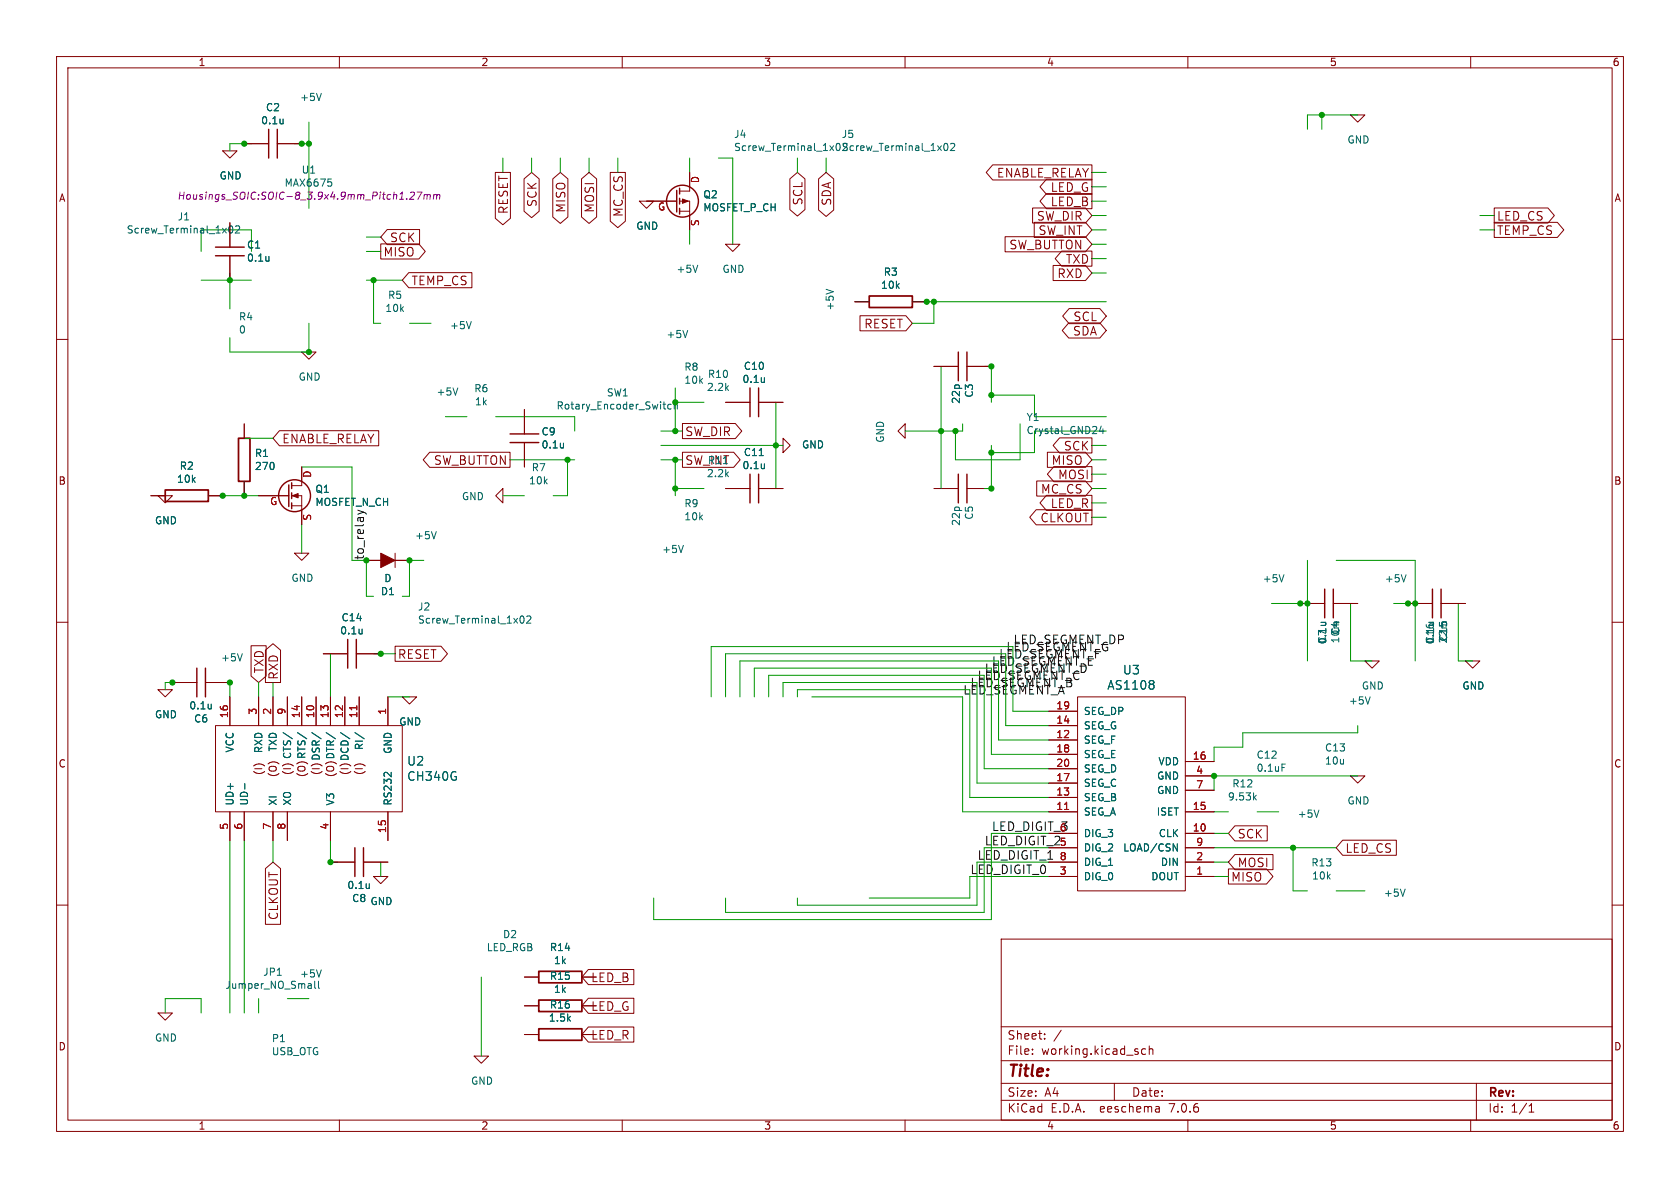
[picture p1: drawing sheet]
<svg xmlns="http://www.w3.org/2000/svg" width="297mm" height="210mm" viewBox="0 0 297 210" stroke-linecap="round" stroke-linejoin="round" font-family="sans-serif">
<g fill="none" stroke="#840000" stroke-width=".18">
<path d="M10 10h277v190h-277zM12 12h273v186h-273zM60 10v2M110 10v2M160 10v2M210 10v2M260 10v2M39.4 26.7h2.5l-1.3 1.2zM40.6 39.4v4.3M43.2 25.4h4.3M49 25.4h4.3M87.6 30.5h2.6v8.1l-1.3 1.1-1.3-1.1z"/>
<path d="M92.6 31.6l1.4-1.1 1.3 1.1v5.7l-1.3 1.2-1.4-1.2zM97.7 31.6l1.4-1.1 1.3 1.1v6.8l-1.3 1.1-1.4-1.1zM102.8 31.6l1.3-1.1 1.4 1.1v6.8l-1.4 1.1-1.3-1.1zM107.9 30.5h2.7v8.6l-1.4 1.1-1.3-1.1zM113 35.6h2.6l-1.3 1.2zM114.3 35.6h5.3M120.1 37.3h1.8M120.1 35.6h1.8v5M121.9 30.5v3.3h-1.8M139.6 31.6l1.4-1.1 1.3 1.1v5.5l-1.3 1.1-1.4-1.1zM144.7 31.6l1.3-1.1 1.4 1.1v5.5l-1.4 1.2-1.3-1.2zM175.5 29.1h17.5v2.7h-17.5l-1.2-1.3z"/>
<path d="M182.5 36.8h9.4l1.1 1.3-1.1 1.3h-9.4zM182.8 39.3h9.1l1.1 1.3-1.1 1.4h-9.1zM185 34.2h8v2.7h-8l-1.1-1.3zM185 31.7h8v2.7h-8l-1.1-1.4zM238.8 20.3h2.5l-1.3 1.3zM264.2 39.3h11.1l1.2 1.3-1.2 1.4h-11.1zM264.2 36.8h9.5l1.1 1.3-1.1 1.3h-9.5zM10 60h2M40.6 45.2v4.3M67.3 43.1h6.7l1.2 1.4-1.2 1.3h-6.7zM68.5 40.6h5.7v2.6h-5.7l-1.2-1.3zM72.3 48.2h11.1v2.7h-11.1l-1.2-1.4z"/>
<path d="M128.3 43.2h2.5l-1.3 1.3zM151.1 53.3h2.6M152 55.8h8.1l1.2 1.4-1.2 1.3h-8.1zM161.3 53.3h2.5M177.7 41.8h14.2l1.1 1.4-1.1 1.3h-14.2zM186.2 46.9h5.7l1.1 1.4-1.1 1.3h-5.7zM187.7 44.4h5.3v2.7h-5.3l-1.2-1.4zM188.9 57.1h5.5l1.2 1.3-1.2 1.4h-5.5l-1.1-1.4zM189 54.5h5.4l1.2 1.4-1.2 1.3h-5.4l-1.1-1.3zM285 60h2M43.2 74.9v2.6M49.4 76.1h17.6v2.7h-17.6l-1.1-1.3z"/>
<path d="M53.3 62.2h2.6l-1.3 1.3zM76 79.9h14.2v2.7h-14.2l-1.2-1.3zM92.7 72.4v4.3M92.7 78.2v4.4M120.6 74.9h9.4l1.1 1.3-1.1 1.3h-9.4zM120.6 79.9h9.1l1.2 1.4-1.2 1.3h-9.1zM128.3 71.1h4.3M134.1 71.1h4.3M138.4 77.5l1.3 1.2-1.3 1.3zM158.7 76.2l1.3-1.3v2.6zM165.1 64.8h4.3M170.9 64.8h4.4"/>
<path d="M185.2 79.9h6.7l1.1 1.4-1.1 1.3h-6.7zM187.3 77.4h5.7v2.7h-5.7l-1.1-1.4zM26.7 87.6h2.5M27.9 87.6h2.6l-1.3 1.3zM36.8 87.6h2.6M43.2 85.1v2.5M45.7 87.6h5.4M51.6 87.6h1.7v5.1M51.6 89.4h1.7M52.1 97.8h2.5l-1.3 1.3zM53.3 82.6v3.3h-1.7M64.8 99.1h2.5"/>
<path d="M69.8 97.8v2.5M69.8 99.1h2.6M87.6 87.6l1.3-1.2v2.5zM128.3 86.4h4.3M134.1 86.4h4.3M165.1 86.4h4.3M170.9 86.4h4.4M183.2 90.1h9.8v2.7h-9.8l-1.2-1.4zM183.3 85h8.6l1.1 1.4-1.1 1.3h-8.6zM185 87.6h8v2.6h-8l-1.1-1.3zM186.3 82.5h6.7v2.7h-6.7l-1.1-1.4zM10 110h2"/>
<path d="M44.4 114.2h2.7v5.3l-1.4 1.2-1.3-1.2zM46.9 114.9l1.4-1.1 1.3 1.1v5.8h-2.7zM57.1 115.6h4.4M63 115.6h4.3M69.8 114.2h8.2l1.1 1.4-1.1 1.3h-8.2zM229.9 106.7h4.3M235.7 106.7h4.3M241.3 116.8h2.5l-1.2 1.3zM248.9 106.7h4.3M254.8 106.7h4.3M259.1 116.8h2.5l-1.3 1.3zM285 110h2"/>
<path d="M27.9 121.9h2.6l-1.3 1.3zM30.5 120.7h4.3M36.3 120.7h4.3M38.1 128.3h33v15.2h-33zM40.6 123.2v5.1M45.7 123.2v5.1M48.3 123.2v5.1M50.8 123.2v5.1M53.3 123.2v5.1M55.9 123.2v5.1M58.4 123.2v5.1M61 123.2v5.1"/>
<path d="M63.5 123.2v5.1M68.6 123.2v5.1M71.1 123.2h2.6l-1.3 1.3zM185.4 130.8h5.1M185.4 128.3h5.1M185.4 138.4h5.1M185.4 133.4h5.1M185.4 125.7h5.1M185.4 135.9h5.1M190.5 123.2h19v34.3h-19zM209.5 134.6h5.1M209.5 137.2h5.1"/>
<path d="M209.5 139.7h5.1M238.8 137.2h2.5l-1.3 1.2zM10 160h2M40.6 143.5v5.1M43.2 143.5v5.1M46.9 153.5l1.4-1.1 1.3 1.1v9.9h-2.7zM48.3 143.5v5.1M50.8 143.5v5.1M58.4 152.4h4.3M58.4 143.5v5.1M64.3 152.4h4.3M66 154.9h2.6l-1.3 1.3z"/>
<path d="M68.6 143.5v5.1M185.4 154.9h5.1M185.4 147.3h5.1M185.4 143.5h5.1M185.4 141h5.1M185.4 152.4h5.1M185.4 149.9h5.1M209.5 154.9h5.1M209.5 147.3h5.1M209.5 143.5h5.1M209.5 152.4h5.1M209.5 149.9h5.1"/>
<path d="M217.2 153.6h6.7l1.1 1.3-1.1 1.4h-6.7zM218.3 146h5.7v2.7h-5.7l-1.1-1.4zM218.3 151.1h6.7v2.6h-6.7l-1.1-1.3zM237.4 148.5h9.5v2.7h-9.5l-1.2-1.3zM285 160h2M27.9 179.1h2.6l-1.3 1.2zM92.7 172.7h2.5M92.7 177.8h2.5M102.9 172.7h2.5M102.9 177.8h2.5M104 171.4h8.1v2.7h-8.1l-1.1-1.4zM104 176.5h8.1v2.6h-8.1l-1.1-1.3z"/>
<path d="M177 166h108v32h-108zM60 198v2M83.8 186.7h2.6l-1.3 1.3zM92.7 182.9h2.5M102.9 182.9h2.5M104 181.5h8.1v2.7h-8.1l-1.1-1.3zM110 198v2M160 198v2M177 194.5h108M177 191.5h108M177 187.5h108M177 181.5h108"/>
<path d="M182.5 186.3v.1M182.5 185.5v.1M184.7 183.6v.1M184.7 182.8v.1M187.6 182.1l-1.3 2M197 191.5v3M202.5 185.5l-.4-.1-.3 .3v.4l.2 .2h.5M203.2 185.5l.2-.1 .3 .1 .1 .9M203.2 184.9v1.5M204.9 195.7l.1 .9M205 196.5l-.2 .1M205 196h-.2"/>
<path d="M210 198v2M260 198v2M261 191.5v6.5M270.3 196.6h.9M270.3 195.5l.4-.4v1.5"/>
</g>
<path d="M63.1 124.8v.7M188.2 143.1h.7" fill="none" stroke="#a90000" stroke-width=".18"/>
<g fill="none" stroke="#006464" stroke-width=".18">
<path d="M56.8 16.5l-.4 1.3M50 21v.9M50 21.8h.1M58 31.6h.6M58.4 32.1l.3 .3v.3l-.3 .2M147.8 26.1l.1 .4 .3 .1M148.2 25.3l-.3 .2-.1 .3M166.9 25.8l.1-.3 .2-.2a.68 .68 0 0 1 .4 .7 .68 .68 0 0 1-.4 .6l-.2-.1-.1-.4M168.1 25.5l.4-.2 .3 .4-.8 .9h.8M40.4 40.4l.2-.4 .1-.1a.68 .68 0 0 1 .5 .7 .68 .68 0 0 1-.5 .6l-.1-.1-.2-.4M41.6 40l.5-.1 .3 .4-.8 .9h.8M47.5 45.3v.9"/>
<path d="M47.5 46.1h.1M83.3 56.8l-.4 1.3M121.6 58.4l-.4 1.3M123.4 46.9l-.5 1.3M146 51.1l1.3 .5M80.9 68.6l-.4 1.2M99.6 78.3v.9M99.6 79.1h.1M118.7 71.5h-.4l-.3 .2 .2 .5h.5M119.2 71.6l.2-.1h.3v.8M119.2 71v1.3M135.1 66.8v.8"/>
<path d="M135.1 67.5h.1M194.7 75.3l-.3 .9h.8M195 75.8v.9M77.1 94l-.4 1.2M120.8 96.4l-.4 1.3M134.2 80.5h.8M135.1 82v.8M135.1 82.7v.1M42.8 115.6l-.4 1.2M64 111.2v.9M64 111.9v.1M91.9 109.4l.1-.4 .2-.1a.68 .68 0 0 1 .5 .6 .68 .68 0 0 1-.5 .7l-.2-.2-.1-.3"/>
<path d="M93.1 109l.5-.1 .3 .3-.8 1h.8M227 101.6l-.4 1.3M233.5 110h.9M234.3 110v.1M248.6 101.6l-.4 1.3M252.6 110h.8M253.3 110l.1 .1M37.3 124.5v.8M37.3 125.2v.1M43.3 138.5v1M50 129.5l1.7 1.1M52.6 129.5l1.6 1.1"/>
<path d="M55.1 129.5l1.7 1.1M57.7 129.5l1.6 1.1M60.2 129.5l1.6 1.1M62.7 129.5l1.7 1.1M68 136.6h.4M69.2 136.5v.8M203.9 120.4l.1 .2-.1 .3M203.9 121l.1 .2-.1 .6M226.6 135.1h.6M242.2 123.2l-.4 1.3M65.3 156.2v.9M65.3 156.9l-.1 .1"/>
<path d="M207.4 149.2l.7 1.2v-1.2M221.7 140.9l.4 .5M222.1 140.6l-.5 .5M233.2 143.2l-.5 1.3M248.4 157.2l-.4 1.2M55.6 173.5v1l.2 .2M56.3 173.5v1l.2 .2M56.8 171.4l-.4 1.3"/>
</g>
<g fill="none" stroke="#840000" stroke-width=".25">
<path d="M47.5 22.9v5M49 22.9v5M119.6 33.7v3.8M120.1 33.3v1M120.1 35.1v1M120.1 36.8v1M38.1 45.2h5.1M38.1 43.7h5.1M90.2 78.2h5M90.2 76.7h5M132.6 68.6v5.1M134.1 68.6v5.1"/>
<path d="M169.4 62.2v5.1M170.9 62.2v5.1M51.1 85.7v3.8M51.6 85.3v1.1M51.6 87.1v1M51.6 88.9v1M132.6 83.8v5.1M134.1 83.8v5.1M169.4 83.8v5.1M170.9 83.8v5.1M34.8 118.1v5.1M36.3 118.1v5.1"/>
<path d="M61.5 113v5.1M63 113v5.1M234.2 104.1v5.1M235.7 104.1v5.1M253.2 104.1v5.1M254.8 104.1v5.1M62.7 149.9v5M64.3 149.9v5"/>
<circle cx="120.6" cy="35.6" r="2.82"/>
<circle cx="52.1" cy="87.6" r="2.82"/>
</g>
<path d="M153.7 52.3h7.6v2.1h-7.6zM42.2 77.5h2v7.6h-2zM29.2 86.6h7.6v2h-7.6zM95.2 171.7h7.7v2h-7.7zM95.2 176.8h7.7v2h-7.7zM95.2 181.9h7.7v2h-7.7z" fill="none" stroke="#840000" stroke-width=".3"/>
<g fill="#840000" stroke="#840000" stroke-width=".18">
<path d="M67.3 97.8l2.5 1.3-2.5 1.2z"/>
<path d="M51.7 87.6l1-.4v.8z"/>
<path d="M120.6 35.2l1.1 .4-1.1 .3z"/>
</g>
<path d="M63.2 90.2l1.1 .3M64.3 90.5l-1.1 .4M64.3 90.5l.3 .2 .2 .2" fill="none" stroke="#0f0f0f" stroke-width=".18"/>
<g fill="none" stroke="#009600" stroke-width=".18">
<path d="M44.4 25.4h-3.8v1.3M52.1 25.4h2.5M54.6 21.6v15.2M88.9 27.9v2.6M94 27.9v2.6M99.1 27.9v2.6M104.1 27.9v2.6M109.2 27.9v2.6M121.9 27.9v2.6M127 27.9h2.5v15.3M141 27.9v2.6M146 27.9v2.6"/>
<path d="M193 35.6h2.6M193 33h2.6M193 30.5h2.6M193 38.1h2.6M233.7 20.3v2.6M240 20.3h-8.9v2.6M261.6 38.1h2.6M35.6 44.5v-3.9h8.8v3.9M35.6 49.5h8.8M40.6 48.3v6.3M54.6 57.2v5h-14v-2.5M64.8 49.5h6.3"/>
<path d="M64.8 41.9h2.5M64.8 44.5h2.5M66 49.5v7.7h1.3M72.4 57.2h3.8M121.9 40.6v2.6M151.1 53.3h2.6M161.3 53.3h34.3M165.1 53.3v3.9h-3.8M193 48.3h2.6M193 43.2h2.6M193 40.6h2.6M193 45.7h2.6"/>
<path d="M261.6 40.6h2.6M43.2 77.5h5.1M78.7 73.7h3.8M87.6 73.7h14v2.5M116.8 78.7h21.6M116.8 76.2h3.8M119.4 68.6v7.6M119.4 71.1h5.1M137.2 71.1v15.3M166.4 64.8v21.6M170.2 74.9v1.3h-10.2M174 64.8h1.3v6.3"/>
<path d="M175.3 78.7v7.7h-1.3M175.3 69.9h7.6v3.8h12.7M180.3 74.9v6.4h-11.4v-5.1M193 78.7h2.6M195.6 76.2h-12.7v3.8h-7.6M36.8 87.6h8.9M43.2 85.1v2.5M53.3 92.7v5.1M53.3 82.6h8.9v16.5M64.8 99.1v6.3h1.2M74.9 99.1h-2.5v6.3h-1.3M88.9 87.6h3.8"/>
<path d="M90.2 81.3h11.4M100.3 81.3v6.3h-2.5M116.8 81.3h3.8M119.4 86.4h5.1M119.4 81.3v6.3M193 88.9h2.6M193 91.4h2.6M193 86.4h2.6M193 81.3h2.6M193 83.8h2.6M231.1 99.1v17.7M236.2 99.1h14v17.7"/>
<path d="M58.4 115.6v7.6M66 115.6h3.8M224.8 106.7h6.3M238.8 106.7v10.1h3.8M246.4 106.7h3.8M257.8 106.7v10.1h2.5M31.7 120.7h-2.5v1.2M39.4 120.7h1.2v2.5M45.7 120.7v2.5M48.3 120.7v2.5M68.6 123.2h3.8M125.7 123.2v-8.9h53.4v11.4h6.3"/>
<path d="M128.3 123.2v-7.6h49.5v12.7h7.6M130.8 123.2v-6.4h45.7v14h8.9M133.3 123.2v-5.1h42v15.3h10.1M135.9 123.2v-3.8h38.1v16.5h11.4M138.4 123.2v-2.5h34.3v17.7h12.7M141 123.2v-1.3h30.4v19.1h14M143.5 123.2h26.7v20.3h15.2M240 128.3v1.2h-20.3v2.6h-5.1v2.5M240 137.2h-25.4v2.5M40.6 148.6v30.5M43.2 148.6v30.5M48.3 148.6v3.8"/>
<path d="M58.4 148.6v3.8h1.3M67.3 152.4v2.5M185.4 149.9h-11.4v11.4h-45.7v-2.5M185.4 154.9h-14v3.9h-17.7M185.4 152.4h-12.7v7.6h-31.7v-1.2M185.4 147.3h-10.1v15.3h-59.7v-3.8M214.6 143.5h2.6M214.6 154.9h2.6M214.6 147.3h2.6M214.6 152.4h2.6M214.6 149.9h21.6M222.2 143.5h3.9"/>
<path d="M228.6 149.9v7.6h2.5M236.2 157.5h5.1M29.2 179.1v-2.6h6.4v2.6M45.7 176.5v2.6M50.8 176.5h3.8M85.1 172.7v14"/>
</g>
<path d="M72.6 34.1l.5-.1 .1 .1 .1 .2-.9 .9h.8M73.7 34h.9l-.7 1.2M75 34.5l.4-.1 .1 .2M75 34.4l-.1 .8M75.5 34.6l.2-.2h.3v.8M75.5 34.6v.6M76.7 34.5l.4-.1 .1 .2M76.7 34.4l-.1 .8M77.2 34.6l.2-.2h.3v.8M77.2 34.6l-.1 .6" fill="none" stroke="#840084" stroke-width=".18"/>
<g fill="#009600" stroke="#009600" stroke-width=".18">
<circle cx="165.1" cy="53.3" r=".46"/>
<circle cx="163.8" cy="53.3" r=".46"/>
<circle cx="175.3" cy="64.8" r=".46"/>
<circle cx="248.9" cy="106.7" r=".46"/>
<circle cx="250.2" cy="106.7" r=".46"/>
<circle cx="233.7" cy="20.3" r=".46"/>
<circle cx="229.9" cy="106.7" r=".46"/>
<circle cx="231.1" cy="106.7" r=".46"/>
<circle cx="168.9" cy="76.2" r=".46"/>
<circle cx="166.4" cy="76.2" r=".46"/>
<circle cx="175.3" cy="80" r=".46"/>
<circle cx="175.3" cy="69.9" r=".46"/>
<circle cx="214.6" cy="137.2" r=".46"/>
<circle cx="228.6" cy="149.9" r=".46"/>
<circle cx="175.3" cy="86.4" r=".46"/>
<circle cx="119.4" cy="81.3" r=".46"/>
<circle cx="137.2" cy="78.7" r=".46"/>
<circle cx="72.4" cy="99.1" r=".46"/>
<circle cx="43.2" cy="87.6" r=".46"/>
<circle cx="39.4" cy="87.6" r=".46"/>
<circle cx="67.3" cy="115.6" r=".46"/>
<circle cx="119.4" cy="86.4" r=".46"/>
<circle cx="43.2" cy="25.4" r=".46"/>
<circle cx="54.6" cy="25.4" r=".46"/>
<circle cx="53.3" cy="25.4" r=".46"/>
<circle cx="40.6" cy="120.7" r=".46"/>
<circle cx="30.5" cy="120.7" r=".46"/>
<circle cx="58.4" cy="152.4" r=".46"/>
<circle cx="66" cy="49.5" r=".46"/>
<circle cx="40.6" cy="49.5" r=".46"/>
<circle cx="54.6" cy="62.2" r=".46"/>
<circle cx="100.3" cy="81.3" r=".46"/>
<circle cx="119.4" cy="76.2" r=".46"/>
<circle cx="119.4" cy="71.1" r=".46"/>
</g>
<text font-size="2.8" fill="#840000" x="178" y="190.9">Title:</text>
<g font-size="2.1" fill="#840000">
<text x="176.2" y="31.6">ENABLE_RELAY</text>
<text x="185.7" y="34.1">LED_G</text>
<text x="90" y="37.9" transform="rotate(-90 90 37.9)">RESET</text>
<text x="95.1" y="36.7" transform="rotate(-90 95.1 36.7)">SCK</text>
<text x="100.2" y="37.7" transform="rotate(-90 100.2 37.7)">MISO</text>
<text x="105.2" y="37.7" transform="rotate(-90 105.2 37.7)">MOSI</text>
<text x="110.3" y="38.4" transform="rotate(-90 110.3 38.4)">MC_CS</text>
<text x="142.1" y="36.4" transform="rotate(-90 142.1 36.4)">SCL</text>
<text x="147.1" y="36.4" transform="rotate(-90 147.1 36.4)">SDA</text>
<text x="183.2" y="39.2">SW_DIR</text>
<text x="183.5" y="41.7">SW_INT</text>
<text x="185.7" y="36.7">LED_B</text>
<text x="264.5" y="41.7">TEMP_CS</text>
<text x="264.5" y="39.2">LED_CS</text>
<text x="67.7" y="45.5">MISO</text>
<text x="68.8" y="43">SCK</text>
<text x="178.4" y="44.3">SW_BUTTON</text>
<text x="188.4" y="46.8">TXD</text>
<text x="72.6" y="50.6">TEMP_CS</text>
<text x="186.9" y="49.4">RXD</text>
<text x="152.7" y="58.2">RESET</text>
<text x="189.6" y="59.5">SDA</text>
<text x="189.7" y="57">SCL</text>
<text x="121" y="77.3">SW_DIR</text>
<text x="49.8" y="78.6">ENABLE_RELAY</text>
<text x="76.6" y="82.4">SW_BUTTON</text>
<text x="185.8" y="82.4">MISO</text>
<text x="188" y="79.8">SCK</text>
<text x="184" y="87.5">MC_CS</text>
<text x="185.7" y="90">LED_R</text>
<text x="187" y="84.9">MOSI</text>
<text x="183.9" y="92.5">CLKOUT</text>
<text x="46.8" y="119.1" transform="rotate(-90 46.8 119.1)">TXD</text>
<text x="70.2" y="116.7">RESET</text>
<text x="49.4" y="120.3" transform="rotate(-90 49.4 120.3)">RXD</text>
<text x="218.7" y="148.4">SCK</text>
<text x="218.7" y="153.5">MOSI</text>
<text x="237.7" y="151">LED_CS</text>
<text x="217.6" y="156">MISO</text>
<text x="49.4" y="162.7" transform="rotate(-90 49.4 162.7)">CLKOUT</text>
<text x="104.4" y="173.8">LED_B</text>
<text x="104.4" y="178.9">LED_G</text>
<text x="104.4" y="184">LED_R</text>
<text x="178" y="184">Sheet:</text>
<text x="178" y="186.7">File:</text>
<text x="184.1" y="186.7">working.kicad_sch</text>
<text x="178" y="196.9">KiCad</text>
<text x="178" y="194.1">Size:</text>
<text x="184.7" y="194.1">A4</text>
<text x="185.7" y="196.9">E.D.A.</text>
<text x="194.6" y="196.9">eeschema</text>
<text x="200" y="194.1">Date:</text>
<text x="207" y="196.9">7.0.6</text>
<text x="263" y="194.3">Rev:</text>
<text x="263" y="196.9">Id:</text>
<text x="267.1" y="196.9">1/1</text>
</g>
<g font-size="2.1" fill="#006464">
<text x="121" y="82.4">SW_INT</text>
<text x="198.4" y="119.4">U3</text>
<text x="195.7" y="122.1">AS1108</text>
<text x="71.9" y="135.5">U2</text>
<text x="71.9" y="138.2">CH340G</text>
</g>
<text font-size="2.1" fill="#009600" x="64.5" y="99.1" transform="rotate(-90 64.5 99.1)">to_relay</text>
<g font-size="2.1" fill="#0f0f0f">
<text x="179.1" y="114">LED_SEGMENT_DP</text>
<text x="174" y="119.1">LED_SEGMENT_D</text>
<text x="175.3" y="117.8">LED_SEGMENT_E</text>
<text x="176.5" y="116.5">LED_SEGMENT_F</text>
<text x="177.8" y="115.3">LED_SEGMENT_G</text>
<text x="170.2" y="122.9">LED_SEGMENT_A</text>
<text x="171.4" y="121.6">LED_SEGMENT_B</text>
<text x="172.7" y="120.3">LED_SEGMENT_C</text>
<text x="174" y="149.5">LED_DIGIT_2</text>
<text x="175.3" y="147">LED_DIGIT_3</text>
<text x="171.4" y="154.6">LED_DIGIT_0</text>
<text x="172.7" y="152.1">LED_DIGIT_1</text>
</g>
<g font-size="1.8" fill="#840000">
<text x="35" y="11.9">1</text>
<text x="85" y="11.9">2</text>
<text x="135" y="11.9">3</text>
<text x="185" y="11.9">4</text>
<text x="235" y="11.9">5</text>
<text x="285" y="11.9">6</text>
<text x="10.3" y="35.9">A</text>
<text x="285.3" y="35.9">A</text>
<text x="10.3" y="85.9">B</text>
<text x="285.3" y="85.9">B</text>
<text x="10.3" y="135.9">C</text>
<text x="46.6" y="137.2" transform="rotate(-90 46.6 137.2)">(I)</text>
<text x="49.1" y="137.5" transform="rotate(-90 49.1 137.5)">(O)</text>
<text x="51.7" y="137.2" transform="rotate(-90 51.7 137.2)">(I) CTS/</text>
<text x="54.2" y="137.5" transform="rotate(-90 54.2 137.5)">(O) RTS/</text>
<text x="56.8" y="137.2" transform="rotate(-90 56.8 137.2)">(I) DSR/</text>
<text x="59.3" y="137.5" transform="rotate(-90 59.3 137.5)">(O) DTR/</text>
<text x="61.8" y="137.2" transform="rotate(-90 61.8 137.2)">(I) DCD/</text>
<text x="64.4" y="137.2" transform="rotate(-90 64.4 137.2)">(I)</text>
<text x="285.3" y="135.9">C</text>
<text x="10.3" y="185.9">D</text>
<text x="285.3" y="185.9">D</text>
<text x="35" y="199.9">1</text>
<text x="85" y="199.9">2</text>
<text x="135" y="199.9">3</text>
<text x="185" y="199.9">4</text>
<text x="235" y="199.9">5</text>
<text x="285" y="199.9">6</text>
</g>
<g font-size="1.8" fill="#006464">
<text x="46.1" y="22.2">0.1u</text>
<text x="46.9" y="19.9">C2</text>
<text x="53" y="18.1">+5V</text>
<text x="129.7" y="24.6">J4</text>
<text x="129.7" y="26.9">Screw_Terminal_1x02</text>
<text x="148.7" y="24.6">J5</text>
<text x="148.7" y="26.9">Screw_Terminal_1x02</text>
<text x="238.1" y="25.6">GND</text>
<text x="38.7" y="31.9">GND</text>
<text x="50.2" y="33.2">MAX6675</text>
<text x="53.2" y="30.9">U1</text>
<text x="124.2" y="35.3">Q2</text>
<text x="22.3" y="41.5">Screw_Terminal_1x02</text>
<text x="31.3" y="39.2">J1</text>
<text x="112.4" y="40.8">GND</text>
<text x="124.2" y="37.6">MOSFET_P_CH</text>
<text x="43.6" y="44.1">C1</text>
<text x="43.6" y="46.5">0.1u</text>
<text x="68.5" y="53">R5</text>
<text x="119.5" y="48.4">+5V</text>
<text x="127.6" y="48.4">GND</text>
<text x="155.7" y="51.3">10k</text>
<text x="156.1" y="48.9">R3</text>
<text x="42.1" y="56.8">R4</text>
<text x="42.1" y="59.2">0</text>
<text x="68" y="55.3">10k</text>
<text x="79.5" y="58.4">+5V</text>
<text x="117.7" y="60">+5V</text>
<text x="147.6" y="55" transform="rotate(-90 147.6 55)">+5V</text>
<text x="120.9" y="65.7">R8</text>
<text x="131.4" y="65.6">C10</text>
<text x="52.7" y="67.5">GND</text>
<text x="77.1" y="70.1">+5V</text>
<text x="83.7" y="69.5">R6</text>
<text x="83.9" y="71.9">1k</text>
<text x="107.2" y="70.3">SW1</text>
<text x="120.9" y="68">10k</text>
<text x="124.9" y="69.3">2.2k</text>
<text x="125.1" y="67">R10</text>
<text x="131.2" y="67.9">0.1u</text>
<text x="169.9" y="71.5" transform="rotate(-90 169.9 71.5)">22p</text>
<text x="172.2" y="70.4" transform="rotate(-90 172.2 70.4)">C3</text>
<text x="95.6" y="77.2">C9</text>
<text x="98.3" y="72.6">Rotary_Encoder_Switch</text>
<text x="181.4" y="74.6">Y1</text>
<text x="181.4" y="76.9">Crystal_GND24</text>
<text x="31.7" y="83.2">R2</text>
<text x="45" y="81">R1</text>
<text x="45" y="83.3">270</text>
<text x="93.9" y="83.5">R7</text>
<text x="95.6" y="79.5">0.1u</text>
<text x="125.1" y="82.2">R11</text>
<text x="131.2" y="83.1">0.1u</text>
<text x="131.4" y="80.8">C11</text>
<text x="141.7" y="79.5">GND</text>
<text x="156.5" y="78.4" transform="rotate(-90 156.5 78.4)">GND</text>
<text x="31.2" y="85.5">10k</text>
<text x="55.7" y="87.3">Q1</text>
<text x="55.7" y="89.6">MOSFET_N_CH</text>
<text x="81.6" y="88.6">GND</text>
<text x="93.4" y="85.8">10k</text>
<text x="120.9" y="89.9">R9</text>
<text x="124.9" y="84.6">2.2k</text>
<text x="27.3" y="92.9">GND</text>
<text x="73.3" y="95.5">+5V</text>
<text x="120.9" y="92.2">10k</text>
<text x="169.9" y="93.1" transform="rotate(-90 169.9 93.1)">22p</text>
<text x="172.2" y="92" transform="rotate(-90 172.2 92)">C5</text>
<text x="117" y="98">+5V</text>
<text x="51.4" y="103">GND</text>
<text x="67.2" y="105.4">D1</text>
<text x="67.8" y="103.1">D</text>
<text x="223.1" y="103.1">+5V</text>
<text x="244.7" y="103.1">+5V</text>
<text x="60" y="112.3">0.1u</text>
<text x="60.3" y="110">C14</text>
<text x="73.8" y="108.1">J2</text>
<text x="73.8" y="110.4">Screw_Terminal_1x02</text>
<text x="234.6" y="113.8" transform="rotate(-90 234.6 113.8)">C7</text>
<text x="234.7" y="114" transform="rotate(-90 234.7 114)">0.1u</text>
<text x="237" y="113.8" transform="rotate(-90 237 113.8)">10m</text>
<text x="237" y="112.3" transform="rotate(-90 237 112.3)">C4</text>
<text x="253.7" y="113.8" transform="rotate(-90 253.7 113.8)">C16</text>
<text x="256" y="113.8" transform="rotate(-90 256 113.8)">22m</text>
<text x="39" y="117.1">+5V</text>
<text x="33.4" y="125.6">0.1u</text>
<text x="238.4" y="124.7">+5V</text>
<text x="240.7" y="122.1">GND</text>
<text x="258.4" y="122.1">GND</text>
<text x="27.3" y="127.2">GND</text>
<text x="34.2" y="127.9">C6</text>
<text x="70.5" y="128.4">GND</text>
<text x="191.5" y="131.7">SEG_F</text>
<text x="191.5" y="129.1">SEG_G</text>
<text x="191.5" y="126.6">SEG_DP</text>
<text x="41.5" y="133.1" transform="rotate(-90 41.5 133.1)">VCC</text>
<text x="46.6" y="133.2" transform="rotate(-90 46.6 133.2)">RXD</text>
<text x="49.1" y="132.9" transform="rotate(-90 49.1 132.9)">TXD</text>
<text x="51.7" y="134.3" transform="rotate(-90 51.7 134.3)">CTS/</text>
<text x="54.2" y="134.3" transform="rotate(-90 54.2 134.3)">RTS/</text>
<text x="56.7" y="134.6" transform="rotate(-90 56.7 134.6)">DSR/</text>
<text x="59.3" y="134.3" transform="rotate(-90 59.3 134.3)">DTR/</text>
<text x="61.8" y="134.6" transform="rotate(-90 61.8 134.6)">DCD/</text>
<text x="64.4" y="132.7" transform="rotate(-90 64.4 132.7)">RI/</text>
<text x="69.4" y="133.4" transform="rotate(-90 69.4 133.4)">GND</text>
<text x="191.5" y="134.2">SEG_E</text>
<text x="191.5" y="136.8">SEG_D</text>
<text x="204.7" y="135.5">VDD</text>
<text x="222.1" y="134.3">C12</text>
<text x="222.1" y="136.6">0.1uF</text>
<text x="234.1" y="133">C13</text>
<text x="234.1" y="135.4">10u</text>
<text x="41.5" y="142.5" transform="rotate(-90 41.5 142.5)">UD+</text>
<text x="44" y="142.5" transform="rotate(-90 44 142.5)">UD-</text>
<text x="49.1" y="142.5" transform="rotate(-90 49.1 142.5)">XI</text>
<text x="51.7" y="142.5" transform="rotate(-90 51.7 142.5)">XO</text>
<text x="59.3" y="142.5" transform="rotate(-90 59.3 142.5)">V3</text>
<text x="69.4" y="142.5" transform="rotate(-90 69.4 142.5)">RS232</text>
<text x="191.5" y="141.8">SEG_B</text>
<text x="191.5" y="139.3">SEG_C</text>
<text x="204.5" y="138">GND</text>
<text x="204.5" y="140.6">GND</text>
<text x="217" y="141.7">9.53k</text>
<text x="217.8" y="139.4">R12</text>
<text x="238.1" y="142.4">GND</text>
<text x="191.5" y="144.4">SEG_A</text>
<text x="191.5" y="148.2">DIG_3</text>
<text x="204.4" y="144.4">ISET</text>
<text x="204.8" y="148.2">CLK</text>
<text x="229.3" y="144.8">+5V</text>
<text x="191.5" y="155.8">DIG_0</text>
<text x="191.5" y="150.7">DIG_2</text>
<text x="191.5" y="153.3">DIG_1</text>
<text x="198.5" y="150.7">LOAD/CSN</text>
<text x="203.4" y="155.8">DOUT</text>
<text x="205.1" y="153.3">DIN</text>
<text x="231.7" y="153.4">R13</text>
<text x="231.9" y="155.7">10k</text>
<text x="61.3" y="157.4">0.1u</text>
<text x="62.2" y="159.7">C8</text>
<text x="65.4" y="160.2">GND</text>
<text x="244.6" y="158.7">+5V</text>
<text x="88.8" y="166">D2</text>
<text x="46.4" y="172.7">JP1</text>
<text x="53" y="173">+5V</text>
<text x="86" y="168.4">LED_RGB</text>
<text x="97.1" y="168.3">R14</text>
<text x="97.1" y="173.4">R15</text>
<text x="97.8" y="170.6">1k</text>
<text x="39.8" y="175">Jumper_NO_Small</text>
<text x="97.1" y="178.5">R16</text>
<text x="97.8" y="175.7">1k</text>
<text x="27.3" y="184.3">GND</text>
<text x="48" y="184.4">P1</text>
<text x="96.9" y="180.8">1.5k</text>
<text x="48" y="186.7">USB_OTG</text>
<text x="83.2" y="191.9">GND</text>
</g>
<text font-size="1.8" fill="#840084" x="31.3" y="35.5">Housings_SOIC:SOIC-8_3.9x4.9mm_Pitch1.27mm</text>
<g font-size="1.8" fill="#a90000">
<text x="123.9" y="32.5" transform="rotate(-90 123.9 32.5)">D</text>
<text x="116.2" y="37.5">G</text>
<text x="123.9" y="40.1" transform="rotate(-90 123.9 40.1)">S</text>
<text x="47.7" y="89.6">G</text>
<text x="55.3" y="84.6" transform="rotate(-90 55.3 84.6)">D</text>
<text x="55.3" y="92.1" transform="rotate(-90 55.3 92.1)">S</text>
<text x="186.6" y="125.5">19</text>
<text x="40.4" y="127" transform="rotate(-90 40.4 127)">16</text>
<text x="45.5" y="126.4" transform="rotate(-90 45.5 126.4)">3</text>
<text x="48" y="126.4" transform="rotate(-90 48 126.4)">2</text>
<text x="50.5" y="126.4" transform="rotate(-90 50.5 126.4)">9</text>
<text x="53.1" y="127" transform="rotate(-90 53.1 127)">14</text>
<text x="55.6" y="127" transform="rotate(-90 55.6 127)">10</text>
<text x="58.2" y="127" transform="rotate(-90 58.2 127)">13</text>
<text x="60.7" y="127" transform="rotate(-90 60.7 127)">12</text>
<text x="63.2" y="127" transform="rotate(-90 63.2 127)">11</text>
<text x="68.3" y="126.4" transform="rotate(-90 68.3 126.4)">1</text>
<text x="186.6" y="130.6">12</text>
<text x="186.6" y="128">14</text>
<text x="186.6" y="133.1">18</text>
<text x="186.6" y="135.6">20</text>
<text x="210.8" y="134.4">16</text>
<text x="211.4" y="136.9">4</text>
<text x="186.6" y="143.3">11</text>
<text x="186.6" y="140.7">13</text>
<text x="186.6" y="138.2">17</text>
<text x="210.8" y="143.3">15</text>
<text x="211.4" y="139.4">7</text>
<text x="40.4" y="146.8" transform="rotate(-90 40.4 146.8)">5</text>
<text x="42.9" y="146.8" transform="rotate(-90 42.9 146.8)">6</text>
<text x="48" y="146.8" transform="rotate(-90 48 146.8)">7</text>
<text x="50.5" y="146.8" transform="rotate(-90 50.5 146.8)">8</text>
<text x="58.2" y="146.8" transform="rotate(-90 58.2 146.8)">4</text>
<text x="68.3" y="147.4" transform="rotate(-90 68.3 147.4)">15</text>
<text x="187.3" y="149.6">5</text>
<text x="187.3" y="147.1">6</text>
<text x="210.8" y="147.1">10</text>
<text x="211.4" y="149.6">9</text>
<text x="187.3" y="154.7">3</text>
<text x="187.3" y="152.1">8</text>
<text x="211.4" y="154.7">1</text>
<text x="211.4" y="152.1">2</text>
</g>
</svg>
